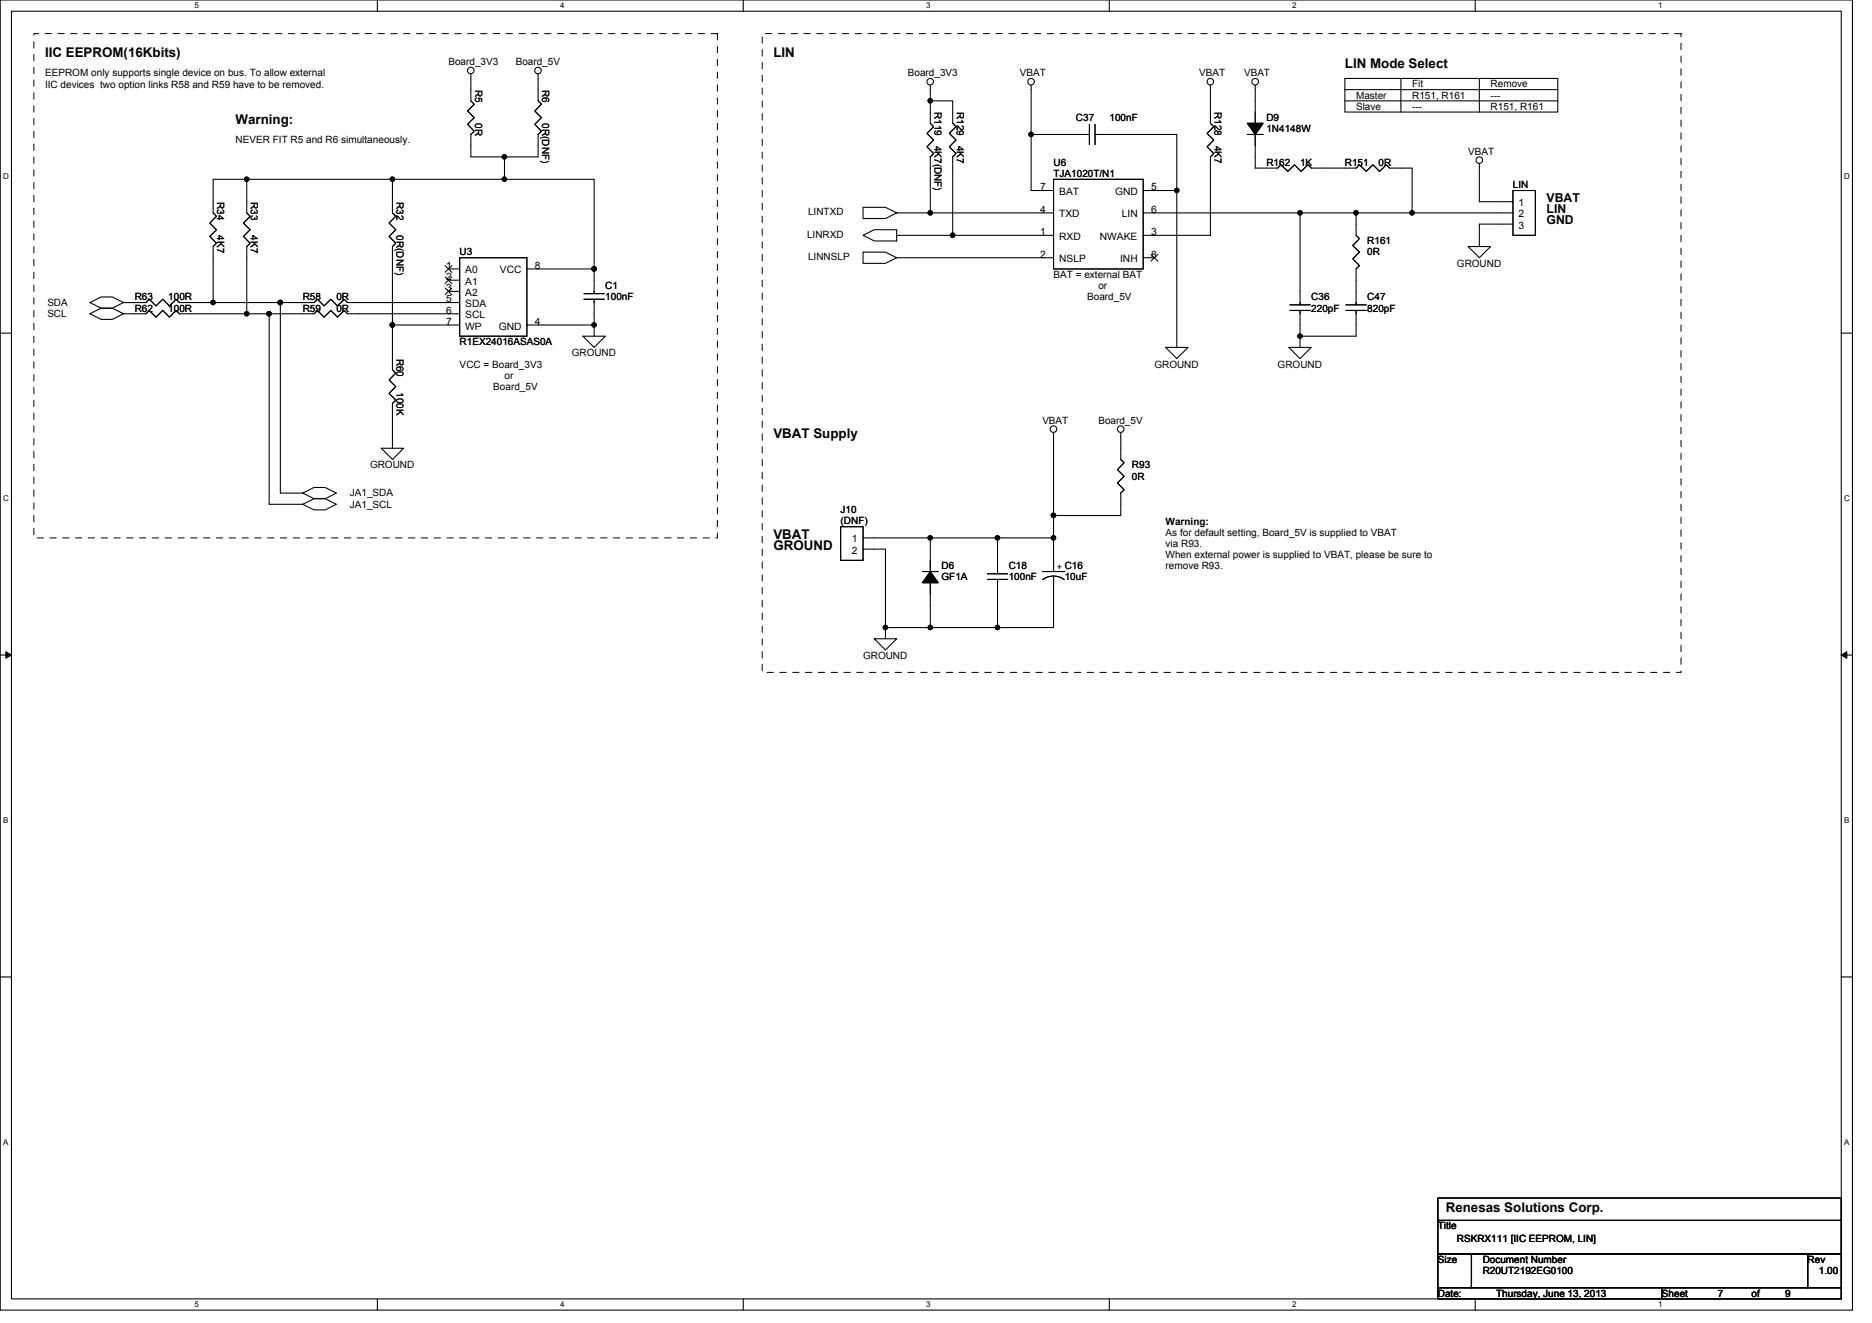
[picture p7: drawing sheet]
<svg xmlns="http://www.w3.org/2000/svg" width="297mm" height="210mm" viewBox="0 0 297 210" stroke-linecap="round" stroke-linejoin="round" font-family="sans-serif">
<path d="M0 0h293.9v207.9h-293.9zM1.8 1.8h290.4v204.3h-290.4z" fill="none" stroke="#000" stroke-width=".17"/>
<g fill="#fff">
<path d="M30.8 .2h.7v1.4h-.7z"/>
<path d="M30.8 206.3h.7v1.4h-.7z"/>
</g>
<path d="M59.9 0v1.8M59.9 206.1v1.8" fill="none" stroke="#000" stroke-width=".17"/>
<g fill="#fff">
<path d="M88.9 .2h.7v1.4h-.7z"/>
<path d="M88.9 206.3h.7v1.4h-.7z"/>
</g>
<path d="M117.9 0v1.8M117.9 206.1v1.8" fill="none" stroke="#000" stroke-width=".17"/>
<g fill="#fff">
<path d="M147 .2h.7v1.4h-.7z"/>
<path d="M147 206.3h.7v1.4h-.7z"/>
</g>
<path d="M176 0v1.8M176 206.1v1.8" fill="none" stroke="#000" stroke-width=".17"/>
<g fill="#fff">
<path d="M205 .2h.7v1.4h-.7z"/>
<path d="M205 206.3h.7v1.4h-.7z"/>
</g>
<path d="M234.1 0v1.8M234.1 206.1v1.8" fill="none" stroke="#000" stroke-width=".17"/>
<g fill="#fff">
<path d="M263.1 .2h.7v1.4h-.7z"/>
<path d="M263.1 206.3h.7v1.4h-.7z"/>
<path d="M.5 27.3h.9v1.4h-.9z"/>
<path d="M292.6 27.3h.9v1.4h-.9z"/>
<path d="M.5 78.4h.9v1.4h-.9z"/>
<path d="M292.6 78.4h.9v1.4h-.9z"/>
</g>
<path d="M0 52.9h1.8M292.2 52.9h1.7" fill="none" stroke="#000" stroke-width=".17"/>
<g fill="#fff">
<path d="M.5 129.5h.8v1.4h-.8z"/>
<path d="M292.6 129.5h.9v1.4h-.9z"/>
</g>
<path d="M0 103.9h1.8M292.2 103.9h1.7" fill="none" stroke="#000" stroke-width=".17"/>
<path d="M.9 103.4l.9 .5-.9 .5zM292.2 103.9l.8-.5v1z" fill="#000" stroke="#000" stroke-width=".16"/>
<g fill="#fff">
<path d="M.5 180.5h.8v1.4h-.8z"/>
<path d="M292.6 180.5h.9v1.4h-.9z"/>
</g>
<g fill="none" stroke="#000" stroke-width=".17">
<path d="M74.7 11.7v4.3l.5 .5-1 1.1 1 1.1-1 1 1 1.1-.5 .5v3.6h5.3M85.4 11.7v4.3l.5 .5-1 1.1 1 1.1-1 1 1 1.1-.5 .5v3.6h-5.4M147.6 16h3.6v3.6l.5 .5-1.1 1.1 1.1 1-1.1 1.1 1.1 1.1-.5 .5v12.4M147.6 13.5v2.5M147.6 16v3.6l.5 .5-1 1.1 1 1-1 1.1 1 1.1-.5 .5v8.9M163.6 13.5v7.8h9.3M172.9 19.7v3.2M173.8 19.7v3.2M192.1 13.5v6.1l.5 .5-1.1 1.1 1.1 1-1.1 1.1 1.1 1.1-.5 .5v12.4h-10.7M199.2 13.5v6.1M213.4 12.4h33.8v5.4h-33.8zM213.4 14.2h33.8"/>
<path d="M213.4 16h33.8M222.3 12.4v5.4M234.7 12.4v5.4M39.2 28.4h-5.4v5.4l.6 .5-1.1 1.1 1.1 1-1.1 1.1 1.1 1.1-.6 .5v8.9M39.2 28.4v5.4l.5 .5-1.1 1.1 1.1 1-1.1 1.1 1.1 1.1-.5 .5v10.7M39.2 28.4h23.1M62.3 28.4v5.4l.5 .5-1.1 1.1 1.1 1-1.1 1.1 1.1 1.1-.5 .5v12.5h10.6M62.3 28.4h17.7M80 28.4h14.3v14.3M80 24.9v3.5M136.9 32.9h3.6l1.8 .9-1.8 .9h-3.6zM136.9 37.3l1.8-.9h3.6v1.8h-3.6z"/>
<path d="M142.3 37.3h8.9M142.3 33.8h5.3M147.6 33.8h19.6M151.2 37.3h16M163.6 21.3v8.9h3.6M167.2 28.4h14.2v14.3h-14.2zM173.8 21.3h12.9v8.9M181.4 30.2h5.3M181.4 33.8h24.9v14.6M186.7 30.2v24.9M197.9 21.3h2.5M199.2 21.3v5.4h3.5l.6-.6 1 1.1 1.1-1.1 1.1 1.1 1-1.1 .6 .6h1.7h5.4l.5-.6 1.1 1.1 1-1.1 1.1 1.1 1.1-1.1 .5 .6h3.6v7.1"/>
<path d="M206.3 33.8h8.9v3.5l.5 .6-1.1 1 1.1 1.1-1.1 1.1 1.1 1-.5 .6v5.7M215.2 33.8h8.9M224.1 33.8h16M233 39.1h3.5l-1.8 1.8zM234.7 26v6h5.4M240.1 35.6h-5.4v3.5M240.1 30.2h3.5v7.1h-3.5zM14.3 48l1.7-.9h1.8l1.8 .9-1.8 .9h-1.8zM14.3 49.8l1.7-.9h1.8l1.8 .9-1.8 .9h-1.8zM19.6 48h3.6l.5-.5 1.1 1 1-1 1.1 1 1.1-1 .5 .5h5.3M19.6 49.8h3.6l.5-.5 1.1 1 1-1 1.1 1 1.1-1 .5 .5h10.7M33.8 48h10.7"/>
<path d="M39.2 49.8h3.5M42.7 49.8v30.2h5.3M42.7 49.8h7.1l.6-.5 1 1 1.1-1 1 1 1.1-1 .6 .5h17.7M44.5 48h5.3l.6-.5 1 1 1.1-1 1 1 1.1-1 .6 .5h17.7M44.5 48v30.2h3.5M62.3 51.6v7.1l.5 .5-1.1 1.1 1.1 1-1.1 1.1 1.1 1.1-.5 .5v7.1M71.2 42.7h1.7M71.2 44.4h1.7M71.2 46.2h1.7M72.9 40.9h10.7v12.4h-10.7zM83.6 42.7h10.7M83.6 51.6h10.7"/>
<path d="M92.5 53.3h3.6l-1.8 1.8zM92.7 47.5h3.2M92.7 46.6h3.2M94.3 47.5v4.1M94.3 51.6v1.7M94.3 42.7v3.9M136.9 40h3.6l1.8 .9-1.8 .9h-3.6zM167.2 40.9h-24.9M181.4 40.9h1.8M185 55.1h3.5l-1.8 1.8zM204.5 55.1h3.6l-1.8 1.8zM204.7 49.3h3.2"/>
<path d="M204.7 48.4h3.2M206.3 49.3v4M206.3 53.3v1.8M213.6 49.3h3.2M213.6 48.4h3.2M215.2 49.3v4h-8.9M48 78.2l1.8-.9h1.8l1.8 .9-1.8 .9h-1.8zM60.5 71.1h3.5l-1.7 1.8zM167.2 68.6v13.2M177.8 68.6v4.3l.6 .5-1.1 1.1 1.1 1.1-1.1 1 1.1 1.1-.6 .5v3.6h-10.6M48 80l1.8-.9h1.8l1.8 .9-1.8 .9h-1.8zM133.4 83.6h3.5v5.3h-3.5z"/>
<path d="M136.9 85.3h10.7v5.4M136.9 87.1h3.6v12.5M140.5 99.6v1.7M140.5 99.6h7.1M146.4 90.7h2.5M147.6 85.3h10.7v5.7M147.6 99.6h10.7M147.6 92.5v7.1M156.7 91.9h3.2M156.7 91h3.2M158.3 85.3h8.9v5.4M158.3 91.9v7.7"/>
<path d="M165.4 90.7h3.5M165.4 92a2.86 2.86 0 0 1 3.5 0M167.2 91.4v8.2h-8.9M167.2 81.8v3.5M138.7 101.3h3.6l-1.8 1.8zM0 155h1.8M292.2 155h1.7M228.2 190.1h64v3.5h-64zM228.2 193.6h64v5.4h-64zM228.2 199h5.3v5.3h-5.3zM233.5 199h53.3v5.3h-53.3zM286.8 199h5.4v5.3h-5.4z"/>
<path d="M228.2 204.3h35.5v1.8h-35.5zM263.7 204.3h28.5v1.8h-28.5z"/>
<circle cx="74.7" cy="11.2" r=".52"/>
<circle cx="85.4" cy="11.2" r=".52"/>
<circle cx="147.6" cy="13" r=".52"/>
<circle cx="163.6" cy="13" r=".52"/>
<circle cx="192" cy="13" r=".52"/>
<circle cx="199.2" cy="13" r=".52"/>
<circle cx="234.7" cy="25.4" r=".52"/>
<circle cx="167.2" cy="68.1" r=".52"/>
<circle cx="177.8" cy="68.1" r=".52"/>
</g>
<g fill="#000" stroke="#000" stroke-width=".17">
<path d="M197.9 19.6h2.5l-1.2 1.7z" fill-rule="evenodd"/>
<path d="M197.9 19.6h2.5l-1.2 1.7z" fill-rule="evenodd"/>
<path d="M147.6 90.7l1.3 1.8h-2.5z" fill-rule="evenodd"/>
<path d="M147.6 90.7l1.3 1.8h-2.5z" fill-rule="evenodd"/>
<circle cx="147.6" cy="16" r=".35"/>
<circle cx="39.1" cy="28.4" r=".35"/>
<circle cx="62.3" cy="28.4" r=".35"/>
<circle cx="80" cy="28.4" r=".35"/>
<circle cx="80" cy="24.9" r=".35"/>
<circle cx="147.6" cy="33.8" r=".35"/>
<circle cx="151.2" cy="37.3" r=".35"/>
<circle cx="163.6" cy="21.3" r=".35"/>
<circle cx="186.7" cy="30.2" r=".35"/>
<circle cx="206.3" cy="33.8" r=".35"/>
<circle cx="215.2" cy="33.8" r=".35"/>
<circle cx="224.1" cy="33.8" r=".35"/>
<circle cx="33.8" cy="48" r=".35"/>
<circle cx="39.1" cy="49.8" r=".35"/>
<circle cx="42.7" cy="49.8" r=".35"/>
<circle cx="44.5" cy="48" r=".35"/>
<circle cx="62.3" cy="51.5" r=".35"/>
<circle cx="94.3" cy="42.7" r=".35"/>
<circle cx="94.3" cy="51.5" r=".35"/>
<circle cx="206.3" cy="53.3" r=".35"/>
<circle cx="140.5" cy="99.6" r=".35"/>
<circle cx="147.6" cy="99.6" r=".35"/>
<circle cx="147.6" cy="85.3" r=".35"/>
<circle cx="158.3" cy="85.3" r=".35"/>
<circle cx="158.3" cy="99.6" r=".35"/>
<circle cx="167.2" cy="85.3" r=".35"/>
<circle cx="167.2" cy="81.8" r=".35"/>
</g>
<path d="M5.4 5.3h108.4v80h-108.4zM120.9 5.3h145.8v101.4h-145.8z" fill="none" stroke="#000" stroke-width=".16" stroke-dasharray="1 1 1 1 1 1 1 1"/>
<path d="M70.6 42.1l1.1 1.1M70.6 43.9l1.1 1.1M70.6 45.7l1.1 1.1M71.7 42.1l-1.1 1.1M71.7 43.9l-1.1 1.1M71.7 45.7l-1.1 1.1M182.6 40.4l1.1 1M183.7 40.4l-1.1 1" fill="none" stroke="#000" stroke-width=".16"/>
<g font-size="2.1">
<text x="7.2" y="9.1">IIC EEPROM(16Kbits)</text>
<text x="122.7" y="9.1">LIN</text>
<text x="213.4" y="10.9">LIN Mode Select</text>
<text x="37.4" y="19.7">Warning:</text>
<text x="122.7" y="69.5">VBAT Supply</text>
<text x="122.7" y="85.5">VBAT</text>
<text x="122.7" y="87.3">GROUND</text>
<text x="229.4" y="192.2">Renesas Solutions Corp.</text>
</g>
<g font-size="1.9">
<text x="245.4" y="32">VBAT</text>
<text x="245.4" y="33.8">LIN</text>
<text x="245.4" y="35.6">GND</text>
</g>
<g font-size="1.6">
<text x="71.2" y="10.3">Board_3V3</text>
<text x="81.8" y="10.3">Board_5V</text>
<text x="7.2" y="12.1">EEPROM only supports single device on bus. To allow external</text>
<text x="7.2" y="13.9">IIC devices two option links R58 and R59 have to be removed.</text>
<text x="75.4" y="14.2" transform="rotate(90 75.4 14.2)">R5</text>
<text x="86" y="14.2" transform="rotate(90 86 14.2)">R6</text>
<text x="144.1" y="12.1">Board_3V3</text>
<text x="148.3" y="17.8" transform="rotate(90 148.3 17.8)">R119</text>
<text x="151.8" y="17.8" transform="rotate(90 151.8 17.8)">R129</text>
<text x="161.8" y="12.1">VBAT</text>
<text x="190.3" y="12.1">VBAT</text>
<text x="192.7" y="17.8" transform="rotate(90 192.7 17.8)">R128</text>
<text x="197.4" y="12.1">VBAT</text>
<text x="215.2" y="15.6">Master</text>
<text x="215.2" y="17.4">Slave</text>
<text x="224.1" y="15.6">R151, R161</text>
<text x="224.1" y="17.4">---</text>
<text x="224.1" y="13.9">Fit</text>
<text x="236.5" y="15.6">---</text>
<text x="236.5" y="17.4">R151, R161</text>
<text x="236.5" y="13.9">Remove</text>
<text x="37.4" y="22.8">NEVER FIT R5 and R6 simultaneously.</text>
<text x="75.4" y="19.6" transform="rotate(90 75.4 19.6)">0R</text>
<text x="86" y="19.6" transform="rotate(90 86 19.6)">0R(DNF)</text>
<text x="148.3" y="23.1" transform="rotate(90 148.3 23.1)">4K7(DNF)</text>
<text x="151.8" y="23.1" transform="rotate(90 151.8 23.1)">4K7</text>
<text x="170.7" y="19.2">C37</text>
<text x="176.1" y="19.2">100nF</text>
<text x="192.7" y="23.1" transform="rotate(90 192.7 23.1)">4K7</text>
<text x="201" y="19.2">D9</text>
<text x="201" y="21">1N4148W</text>
<text x="167.2" y="26.3">U6</text>
<text x="167.2" y="28.1">TJA1020T/N1</text>
<text x="201" y="26.3">R162</text>
<text x="206.3" y="26.3">1K</text>
<text x="213.4" y="26.3">R151</text>
<text x="218.7" y="26.3">0R</text>
<text x="233" y="24.5">VBAT</text>
<text x="240.1" y="29.9">LIN</text>
<text x="34.5" y="32" transform="rotate(90 34.5 32)">R34</text>
<text x="39.8" y="32" transform="rotate(90 39.8 32)">R33</text>
<text x="62.9" y="32" transform="rotate(90 62.9 32)">R32</text>
<text x="128.2" y="34.1">LINTXD</text>
<text x="165" y="30.2">7</text>
<text x="165" y="33.8">4</text>
<text x="168.1" y="30.9">BAT</text>
<text x="168.1" y="34.5">TXD</text>
<text x="176.9" y="30.9">GND</text>
<text x="178" y="34.5">LIN</text>
<text x="182.6" y="30.2">5</text>
<text x="182.6" y="33.8">6</text>
<text x="241" y="32.7">1</text>
<text x="241" y="34.5">2</text>
<text x="34.5" y="37.3" transform="rotate(90 34.5 37.3)">4K7</text>
<text x="39.8" y="37.3" transform="rotate(90 39.8 37.3)">4K7</text>
<text x="62.9" y="37.3" transform="rotate(90 62.9 37.3)">0R(DNF)</text>
<text x="72.9" y="40.5">U3</text>
<text x="128.1" y="37.7">LINRXD</text>
<text x="128.2" y="41.3">LINNSLP</text>
<text x="165" y="37.3">1</text>
<text x="165" y="40.9">2</text>
<text x="168.1" y="38.1">RXD</text>
<text x="168.1" y="41.6">NSLP</text>
<text x="174.5" y="38.1">NWAKE</text>
<text x="177.7" y="41.6">INH</text>
<text x="182.6" y="37.3">3</text>
<text x="182.6" y="40.9">8</text>
<text x="217" y="38.8">R161</text>
<text x="217" y="40.5">0R</text>
<text x="241" y="36.3">3</text>
<text x="21.4" y="47.6">R63</text>
<text x="26.7" y="47.6">100R</text>
<text x="48" y="47.6">R58</text>
<text x="53.4" y="47.6">0R</text>
<text x="70.8" y="42.7">1</text>
<text x="70.8" y="44.4">2</text>
<text x="70.8" y="46.2">3</text>
<text x="70.8" y="48">5</text>
<text x="73.8" y="43.4">A0</text>
<text x="73.8" y="45.2">A1</text>
<text x="73.8" y="46.9">A2</text>
<text x="79.3" y="43.4">VCC</text>
<text x="84.9" y="42.7">8</text>
<text x="96.1" y="45.9">C1</text>
<text x="96.1" y="47.6">100nF</text>
<text x="167.2" y="44.1">BAT = external BAT</text>
<text x="172.5" y="47.6">Board_5V</text>
<text x="174.3" y="45.9">or</text>
<text x="208.1" y="47.6">C36</text>
<text x="217" y="47.6">C47</text>
<text x="231.2" y="42.3">GROUND</text>
<text x="7.5" y="48.5">SDA</text>
<text x="7.5" y="50.3">SCL</text>
<text x="21.4" y="49.4">R62</text>
<text x="26.7" y="49.4">100R</text>
<text x="48" y="49.4">R59</text>
<text x="53.4" y="49.4">0R</text>
<text x="70.8" y="49.8">6</text>
<text x="70.8" y="51.5">7</text>
<text x="73.8" y="48.7">SDA</text>
<text x="73.8" y="50.5">SCL</text>
<text x="73.8" y="52.3">WP</text>
<text x="79.1" y="52.3">GND</text>
<text x="84.9" y="51.5">4</text>
<text x="208.1" y="49.4">220pF</text>
<text x="217" y="49.4">820pF</text>
<text x="62.9" y="56.9" transform="rotate(90 62.9 56.9)">R60</text>
<text x="72.9" y="58.3">VCC = Board_3V3</text>
<text x="72.9" y="54.8">R1EX24016ASAS0A</text>
<text x="90.7" y="56.5">GROUND</text>
<text x="183.2" y="58.3">GROUND</text>
<text x="202.7" y="58.3">GROUND</text>
<text x="62.9" y="62.2" transform="rotate(90 62.9 62.2)">100K</text>
<text x="78.3" y="61.9">Board_5V</text>
<text x="80" y="60.1">or</text>
<text x="165.4" y="67.2">VBAT</text>
<text x="174.3" y="67.2">Board_5V</text>
<text x="58.7" y="74.3">GROUND</text>
<text x="179.6" y="74.3">R93</text>
<text x="179.6" y="76.1">0R</text>
<text x="55.5" y="78.8">JA1_SDA</text>
<text x="55.5" y="80.5">JA1_SCL</text>
<text x="133.4" y="81.4">J10</text>
<text x="133.4" y="83.2">(DNF)</text>
<text x="185" y="83.3">Warning:</text>
<text x="135.2" y="86.1">1</text>
<text x="135.2" y="87.8">2</text>
<text x="185" y="85">As for default setting, Board_5V is supplied to VBAT</text>
<text x="185" y="86.8">via R93.</text>
<text x="185" y="88.5">When external power is supplied to VBAT, please be sure to</text>
<text x="149.4" y="90.3">D6</text>
<text x="149.4" y="92.1">GF1A</text>
<text x="160.1" y="90.3">C18</text>
<text x="160.1" y="92.1">100nF</text>
<text x="167.7" y="90.3">+ C16</text>
<text x="168.9" y="92.1">10uF</text>
<text x="185" y="90.3">remove R93.</text>
<text x="136.9" y="104.5">GROUND</text>
<text x="228.2" y="195.1">Title</text>
<text x="231.2" y="197">RSKRX111 [IIC EEPROM, LIN]</text>
<text x="228.2" y="200.4">Size</text>
<text x="235.3" y="200.4">Document Number</text>
<text x="235.3" y="202.2">R20UT2192EG0100</text>
<text x="286.8" y="200.4">Rev</text>
<text x="288.6" y="202.2">1.00</text>
<text x="228.2" y="205.7">Date:</text>
<text x="237.4" y="205.7">Thursday, June 13, 2013</text>
<text x="263.7" y="205.7">Sheet</text>
<text x="272.6" y="205.7">7</text>
<text x="277.9" y="205.7">of</text>
<text x="283.3" y="205.7">9</text>
</g>
<g font-size="1.3">
<text x="30.8" y="1.3">5</text>
<text x="88.9" y="1.3">4</text>
<text x="147" y="1.3">3</text>
<text x="205" y="1.3">2</text>
<text x="263.1" y="1.3">1</text>
<text x=".5" y="28.4">D</text>
<text x="292.6" y="28.4">D</text>
<text x=".5" y="79.5">C</text>
<text x="292.6" y="79.5">C</text>
<text x=".5" y="130.6">B</text>
<text x="292.6" y="130.6">B</text>
<text x=".5" y="181.7">A</text>
<text x="292.6" y="181.7">A</text>
<text x="30.8" y="207.4">5</text>
<text x="88.9" y="207.4">4</text>
<text x="147" y="207.4">3</text>
<text x="205" y="207.4">2</text>
<text x="263.1" y="207.4">1</text>
</g>
</svg>
